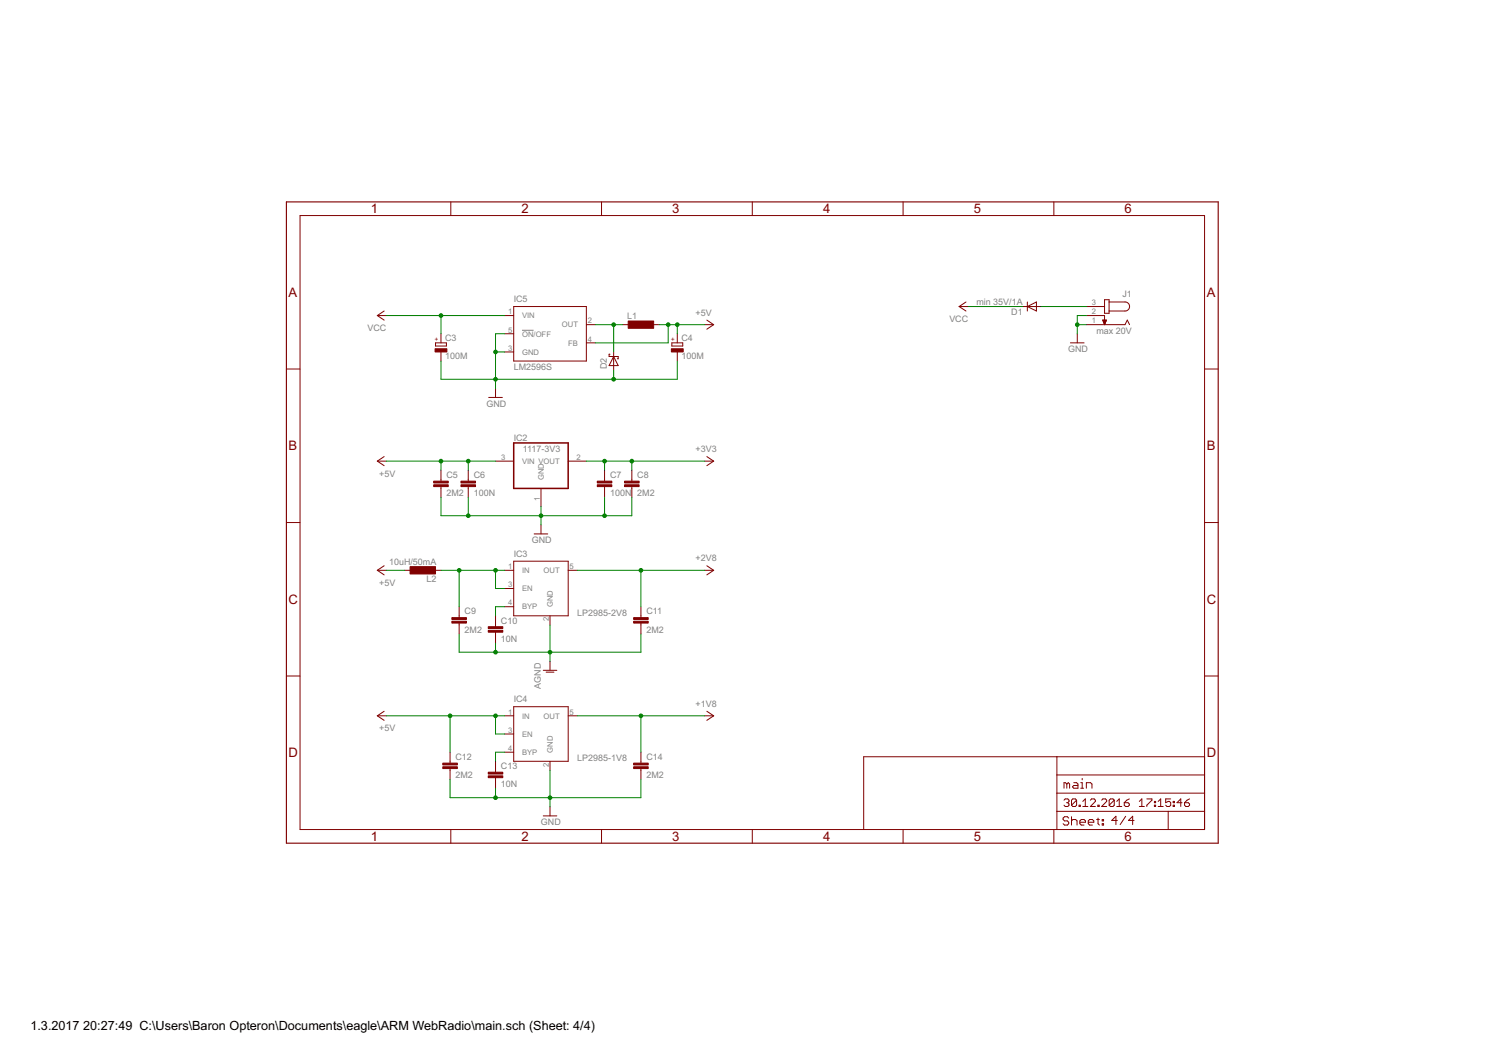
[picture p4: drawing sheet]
<svg xmlns="http://www.w3.org/2000/svg" width="420mm" height="297mm" viewBox="0 0 420 297" stroke-linecap="round" stroke-linejoin="round" font-family="sans-serif">
<path d="M145.8 92.2h3.3z" fill="#808080" stroke="#808080" stroke-width=".28"/>
<g fill="#800000" stroke="#800000" stroke-width=".28">
<path d="M336.5 226.5v5.1z"/>
<path d="M336.5 221.4v5.1z"/>
<path d="M336.5 216.3v5.1z"/>
<path d="M336.5 211.3v5z"/>
<path d="M241.3 211.3v20.3z"/>
<path d="M241.3 211.3h54z"/>
<path d="M295.3 211.3h41.2z"/>
<path d="M326.3 226.5v5.1z"/>
<path d="M326.3 226.5h10.2z"/>
<path d="M295.3 226.5h31z"/>
<path d="M295.3 226.5v5.1z"/>
<path d="M295.3 221.4v5.1z"/>
<path d="M295.3 221.4h41.2z"/>
<path d="M295.3 216.3v5.1z"/>
<path d="M295.3 216.3h41.2z"/>
<path d="M295.3 211.3v5z"/>
<path d="M297.2 218.5v1.5z"/>
<path d="M297.2 218.5h.4z"/>
<path d="M297.6 218.5l.4 .4z"/>
<path d="M298 218.9v1.1z"/>
<path d="M298 218.9l.4-.4z"/>
<path d="M298.4 218.5l.4 .4z"/>
<path d="M298.8 218.9v1.1z"/>
<path d="M300 218.5h.8z"/>
<path d="M300.8 218.5l.3 .4z"/>
<path d="M301.1 218.9v1.1z"/>
<path d="M300 220h1.1z"/>
<path d="M299.6 219.7l.4 .3z"/>
<path d="M299.6 219.7l.4-.4z"/>
<path d="M300 219.3h1.1z"/>
<path d="M301.9 218.5h.4z"/>
<path d="M302.3 218.5v1.5z"/>
<path d="M301.9 220h.8z"/>
<path d="M302.3 217.3v.4z"/>
<path d="M303.5 218.5v1.5z"/>
<path d="M303.5 218.5h1.2z"/>
<path d="M304.7 218.5l.4 .4z"/>
<path d="M305.1 218.9v1.1z"/>
<path d="M297.6 223l-.4 .4z"/>
<path d="M297.6 223h.7z"/>
<path d="M298.3 223l.3 .4z"/>
<path d="M298.6 223.4v.3z"/>
<path d="M298.6 223.7l-.3 .4z"/>
<path d="M297.9 224.1h.4z"/>
<path d="M298.3 224.1l.3 .4z"/>
<path d="M298.6 224.5v.3z"/>
<path d="M298.6 224.8l-.3 .3z"/>
<path d="M297.6 225.1h.7z"/>
<path d="M297.2 224.8l.4 .3z"/>
<path d="M299.3 223.4v1.4z"/>
<path d="M299.3 223.4l.4-.4z"/>
<path d="M299.7 223h.7z"/>
<path d="M300.4 223l.4 .4z"/>
<path d="M300.8 223.4v1.4z"/>
<path d="M300.8 224.8l-.4 .3z"/>
<path d="M299.7 225.1h.7z"/>
<path d="M299.3 224.8l.4 .3z"/>
<path d="M299.3 224.8l1.5-1.4z"/>
<path d="M301.5 224.8v.3z"/>
<path d="M301.5 224.8h.3z"/>
<path d="M301.8 224.8v.3z"/>
<path d="M301.5 225.1h.3z"/>
<path d="M302.5 223.7l.7-.7z"/>
<path d="M303.2 223v2.1z"/>
<path d="M302.5 225.1h1.4z"/>
<path d="M304.6 225.1h1.4z"/>
<path d="M306 223.7l-1.4 1.4z"/>
<path d="M306 223.4v.3z"/>
<path d="M305.7 223l.3 .4z"/>
<path d="M304.9 223h.8z"/>
<path d="M304.9 223l-.3 .4z"/>
<path d="M306.7 224.8v.3z"/>
<path d="M306.7 224.8h.4z"/>
<path d="M307.1 224.8v.3z"/>
<path d="M306.7 225.1h.4z"/>
<path d="M307.8 225.1h1.4z"/>
<path d="M309.2 223.7l-1.4 1.4z"/>
<path d="M309.2 223.4v.3z"/>
<path d="M308.8 223l.4 .4z"/>
<path d="M308.1 223h.7z"/>
<path d="M308.1 223l-.3 .4z"/>
<path d="M309.9 223.4v1.4z"/>
<path d="M309.9 223.4l.3-.4z"/>
<path d="M310.2 223h.7z"/>
<path d="M310.9 223l.4 .4z"/>
<path d="M311.3 223.4v1.4z"/>
<path d="M311.3 224.8l-.4 .3z"/>
<path d="M310.2 225.1h.7z"/>
<path d="M309.9 224.8l.3 .3z"/>
<path d="M309.9 224.8l1.4-1.4z"/>
<path d="M312 223.7l.7-.7z"/>
<path d="M312.7 223v2.1z"/>
<path d="M312 225.1h1.4z"/>
<path d="M314.8 223.4l.7-.4z"/>
<path d="M314.8 223.4l-.7 .7z"/>
<path d="M314.1 224.1v.7z"/>
<path d="M314.1 224.8l.3 .3z"/>
<path d="M314.4 225.1h.7z"/>
<path d="M315.1 225.1l.4-.3z"/>
<path d="M315.5 224.5v.3z"/>
<path d="M315.1 224.1l.4 .4z"/>
<path d="M314.1 224.1h1z"/>
<path d="M318.3 223.7l.7-.7z"/>
<path d="M319 223v2.1z"/>
<path d="M318.3 225.1h1.4z"/>
<path d="M320.4 223h1.4z"/>
<path d="M321.8 223v.4z"/>
<path d="M320.4 224.8l1.4-1.4z"/>
<path d="M320.4 224.8v.3z"/>
<path d="M322.5 223.7h.3z"/>
<path d="M322.8 223.7v.4z"/>
<path d="M322.5 224.1h.3z"/>
<path d="M322.5 223.7v.4z"/>
<path d="M322.5 224.8h.3z"/>
<path d="M322.8 224.8v.3z"/>
<path d="M322.5 225.1h.3z"/>
<path d="M322.5 224.8v.3z"/>
<path d="M323.6 223.7l.7-.7z"/>
<path d="M324.3 223v2.1z"/>
<path d="M323.6 225.1h1.4z"/>
<path d="M325.6 223h1.4z"/>
<path d="M325.6 223v1.1z"/>
<path d="M325.6 224.1l.7-.4z"/>
<path d="M326.3 223.7h.4z"/>
<path d="M326.7 223.7l.3 .4z"/>
<path d="M327 224.1v.7z"/>
<path d="M327 224.8l-.3 .3z"/>
<path d="M326 225.1h.7z"/>
<path d="M325.6 224.8l.4 .3z"/>
<path d="M327.7 223.7h.4z"/>
<path d="M328.1 223.7v.4z"/>
<path d="M327.7 224.1h.4z"/>
<path d="M327.7 223.7v.4z"/>
<path d="M327.7 224.8h.4z"/>
<path d="M328.1 224.8v.3z"/>
<path d="M327.7 225.1h.4z"/>
<path d="M327.7 224.8v.3z"/>
<path d="M329.9 223v2.1z"/>
<path d="M329.9 223l-1.1 1.1z"/>
<path d="M328.8 224.1h1.4z"/>
<path d="M331.6 223.4l.7-.4z"/>
<path d="M331.6 223.4l-.7 .7z"/>
<path d="M330.9 224.1v.7z"/>
<path d="M330.9 224.8l.4 .3z"/>
<path d="M331.3 225.1h.7z"/>
<path d="M332 225.1l.3-.3z"/>
<path d="M332.3 224.5v.3z"/>
<path d="M332 224.1l.3 .4z"/>
<path d="M330.9 224.1h1.1z"/>
<path d="M311.7 227.9v2.3z"/>
<path d="M310.6 229l1.1-1.1z"/>
<path d="M310.6 229h1.5z"/>
<path d="M314.5 227.9l-1.6 2.3z"/>
<path d="M316.4 227.9v2.3z"/>
<path d="M316.4 227.9l-1.1 1.1z"/>
<path d="M315.3 229h1.5z"/>
<path d="M298.2 228l.4 .4z"/>
<path d="M297.4 228h.8z"/>
<path d="M297 228.4l.4-.4z"/>
<path d="M297 228.4v.4z"/>
<path d="M297 228.8l.4 .4z"/>
<path d="M297.4 229.2h.8z"/>
<path d="M298.2 229.2l.4 .4z"/>
<path d="M298.6 229.6v.4z"/>
<path d="M298.6 230l-.4 .3z"/>
<path d="M297.4 230.3h.8z"/>
<path d="M297 230l.4 .3z"/>
<path d="M299.3 228v2.3z"/>
<path d="M299.3 229.2l.4-.4z"/>
<path d="M299.7 228.8h.8z"/>
<path d="M300.5 228.8l.4 .4z"/>
<path d="M300.9 229.2v1.1z"/>
<path d="M302.1 230.3h.7z"/>
<path d="M301.7 230l.4 .3z"/>
<path d="M301.7 229.2v.8z"/>
<path d="M301.7 229.2l.4-.4z"/>
<path d="M302.1 228.8h.7z"/>
<path d="M302.8 228.8l.4 .4z"/>
<path d="M303.2 229.2v.4z"/>
<path d="M301.7 229.6h1.5z"/>
<path d="M304.4 230.3h.8z"/>
<path d="M304 230l.4 .3z"/>
<path d="M304 229.2v.8z"/>
<path d="M304 229.2l.4-.4z"/>
<path d="M304.4 228.8h.8z"/>
<path d="M305.2 228.8l.4 .4z"/>
<path d="M305.6 229.2v.4z"/>
<path d="M304 229.6h1.6z"/>
<path d="M306.7 228.4v1.6z"/>
<path d="M306.7 230l.4 .3z"/>
<path d="M306.3 228.8h.8z"/>
<path d="M307.9 228.8h.4z"/>
<path d="M308.3 228.8v.4z"/>
<path d="M307.9 229.2h.4z"/>
<path d="M307.9 228.8v.4z"/>
<path d="M307.9 230h.4z"/>
<path d="M308.3 230v.3z"/>
<path d="M307.9 230.3h.4z"/>
<path d="M307.9 230v.3z"/>
<path d="M83.8 60.2v171.4z"/>
<path d="M80 103h3.8z"/>
<path d="M80 145.9h3.8z"/>
<path d="M80 188.7h3.8z"/>
<path d="M83.8 231.6h252.7z"/>
<path d="M125.9 231.6v3.8z"/>
<path d="M168 231.6v3.8z"/>
<path d="M210.2 231.6v3.8z"/>
<path d="M252.3 231.6v3.8z"/>
<path d="M294.4 231.6v3.8z"/>
<path d="M336.5 60.2v171.4z"/>
<path d="M336.5 103h3.8z"/>
<path d="M336.5 145.9h3.8z"/>
<path d="M336.5 188.7h3.8z"/>
<path d="M83.8 60.2h252.7z"/>
<path d="M125.9 56.4v3.8z"/>
<path d="M168 56.4v3.8z"/>
<path d="M210.2 56.4v3.8z"/>
<path d="M252.3 56.4v3.8z"/>
<path d="M294.4 56.4v3.8z"/>
<path d="M138.4 128.7h5.1z"/>
<path d="M158.7 128.7h5.1z"/>
<path d="M151.1 136.4v5z"/>
<path d="M141 159.2h2.5z"/>
<path d="M141 164.3h2.5z"/>
<path d="M158.7 159.2h2.6z"/>
<path d="M141 169.4h2.5z"/>
<path d="M153.6 171.9v2.6z"/>
<path d="M143.5 156.7h15.2z"/>
<path d="M158.7 156.7v15.2z"/>
<path d="M143.5 171.9h15.2z"/>
<path d="M143.5 156.7v15.2z"/>
<path d="M141 199.8h2.5z"/>
<path d="M141 204.9h2.5z"/>
<path d="M158.7 199.8h2.6z"/>
<path d="M141 210h2.5z"/>
<path d="M153.6 212.5v2.6z"/>
<path d="M143.5 197.3h15.2z"/>
<path d="M158.7 197.3v15.2z"/>
<path d="M143.5 212.5h15.2z"/>
<path d="M143.5 197.3v15.2z"/>
<path d="M153.6 184.6v2.5z"/>
<path d="M151.8 187.1h3.8z"/>
<path d="M152.6 187.6h2.1z"/>
<path d="M153.6 225.2v2.6z"/>
<path d="M151.8 227.8h3.8z"/>
<path d="M151.1 146.5v2.6z"/>
<path d="M149.2 149.1h3.8z"/>
<path d="M123.2 131.3v2.5z"/>
<path d="M123.2 136.4v2.5z"/>
<path d="M123.2 133.8v.5z"/>
<path d="M123.2 135.8v.6z"/>
<path d="M130.8 131.3v2.5z"/>
<path d="M130.8 136.4v2.5z"/>
<path d="M130.8 133.8v.5z"/>
<path d="M130.8 135.8v.6z"/>
<path d="M168.9 131.3v2.5z"/>
<path d="M168.9 136.4v2.5z"/>
<path d="M168.9 133.8v.5z"/>
<path d="M168.9 135.8v.6z"/>
<path d="M176.5 131.3v2.5z"/>
<path d="M176.5 136.4v2.5z"/>
<path d="M176.5 133.8v.5z"/>
<path d="M176.5 135.8v.6z"/>
<path d="M128.3 169.4v2.5z"/>
<path d="M128.3 174.5v2.5z"/>
<path d="M128.3 171.9v.5z"/>
<path d="M128.3 173.9v.6z"/>
<path d="M138.4 171.9v2.6z"/>
<path d="M138.4 177v2.5z"/>
<path d="M138.4 174.5v.5z"/>
<path d="M138.4 176.5v.5z"/>
<path d="M179 169.4v2.5z"/>
<path d="M179 174.5v2.5z"/>
<path d="M179 171.9v.5z"/>
<path d="M179 173.9v.6z"/>
<path d="M125.7 210v2.5z"/>
<path d="M125.7 215.1v2.5z"/>
<path d="M125.7 212.5v.5z"/>
<path d="M125.7 214.6v.5z"/>
<path d="M138.4 212.5v2.6z"/>
<path d="M138.4 217.6v2.6z"/>
<path d="M138.4 215.1v.5z"/>
<path d="M138.4 217.1v.5z"/>
<path d="M179 210v2.5z"/>
<path d="M179 215.1v2.5z"/>
<path d="M179 212.5v.5z"/>
<path d="M179 214.6v.5z"/>
<path d="M105.4 199.8h2.5z"/>
<path d="M105.4 199.8l1.9-1.2z"/>
<path d="M105.4 199.8l1.9 1.3z"/>
<path d="M105.4 159.2h2.5z"/>
<path d="M105.4 159.2l1.9-1.3z"/>
<path d="M105.4 159.2l1.9 1.3z"/>
<path d="M196.8 90.6h2.6z"/>
<path d="M197.5 91.9l1.9-1.3z"/>
<path d="M197.5 89.4l1.9 1.2z"/>
<path d="M196.8 128.7h2.6z"/>
<path d="M197.5 130l1.9-1.3z"/>
<path d="M197.5 127.5l1.9 1.2z"/>
<path d="M196.8 159.2h2.6z"/>
<path d="M197.5 160.5l1.9-1.3z"/>
<path d="M197.5 157.9l1.9 1.3z"/>
<path d="M196.8 199.8h2.6z"/>
<path d="M197.5 201.1l1.9-1.3z"/>
<path d="M197.5 198.6l1.9 1.2z"/>
<path d="M120.6 159.2h2.6z"/>
<path d="M113 159.2h2.6z"/>
<path d="M303.5 85.6h5.1z"/>
<path d="M303.5 88.1h5.1z"/>
<path d="M303.5 90.6h5.1z"/>
<path d="M309.8 84.3h4.5z"/>
<path d="M309.8 84.3v2.5z"/>
<path d="M309.8 86.8h4.5z"/>
<path d="M309.8 86.8v.7z"/>
<path d="M308.6 87.5h1.2z"/>
<path d="M308.6 83.7v3.8z"/>
<path d="M308.6 83.7h1.2z"/>
<path d="M309.8 83.7v.6z"/>
<path d="M308.6 90.6h5.7z"/>
<path d="M314.9 89.4l-.6 1.2z"/>
<path d="M314.9 89.4l.7 1.2z"/>
<path d="M308.6 88.1v2.5z"/>
<path d="M309.1 89.4l-.5 1.2z"/>
<path d="M308.1 89.4h1z"/>
<path d="M308.1 89.4l.5 1.2z"/>
<path d="M308.5 90.5h.2z"/>
<path d="M308.5 90.3h.2z"/>
<path d="M308.4 90.2h.3z"/>
<path d="M308.4 90.1h.4z"/>
<path d="M308.3 90h.5z"/>
<path d="M308.3 89.9h.6z"/>
<path d="M308.2 89.7h.7z"/>
<path d="M308.2 89.6h.8z"/>
<path d="M308.1 89.5h.9z"/>
<path d="M138.4 108.4v2.6z"/>
<path d="M136.5 111h3.8z"/>
<path d="M105.4 88.1h2.5z"/>
<path d="M105.4 88.1l1.9-1.3z"/>
<path d="M105.4 88.1l1.9 1.3z"/>
<path d="M267.9 85.6h2.6z"/>
<path d="M267.9 85.6l2-1.3z"/>
<path d="M267.9 85.6l2 1.2z"/>
<path d="M300.9 93.2v2.5z"/>
<path d="M299 95.7h3.9z"/>
<path d="M288.3 85.6h2.5z"/>
<path d="M285.7 85.6h2.6z"/>
<path d="M287 85.6l2.5-1.3z"/>
<path d="M287 85.6l2.5 1.2z"/>
<path d="M287 85.6v1.2z"/>
<path d="M289.5 84.3v2.5z"/>
<path d="M287 84.3v1.3z"/>
<path d="M123.2 98.3v2.5z"/>
<path d="M123.2 93.2v2.5z"/>
<path d="M121.7 96.6h3z"/>
<path d="M124.7 95.7v.9z"/>
<path d="M121.7 95.7v.9z"/>
<path d="M121.7 95.7h3z"/>
<path d="M189.2 98.3v2.5z"/>
<path d="M189.2 93.2v2.5z"/>
<path d="M187.7 96.6h3z"/>
<path d="M190.7 95.7v.9z"/>
<path d="M187.7 95.7v.9z"/>
<path d="M187.7 95.7h3z"/>
<path d="M141 88.1h2.5z"/>
<path d="M141 93.2h2.5z"/>
<path d="M141 98.3h2.5z"/>
<path d="M163.8 90.6h2.5z"/>
<path d="M163.8 95.7h2.5z"/>
<path d="M143.5 85.6h20.3z"/>
<path d="M163.8 85.6v15.2z"/>
<path d="M143.5 100.8h20.3z"/>
<path d="M143.5 85.6v15.2z"/>
<path d="M105.4 128.7h2.5z"/>
<path d="M105.4 128.7l1.9-1.2z"/>
<path d="M105.4 128.7l1.9 1.3z"/>
<path d="M171.4 100.8v2.5z"/>
<path d="M171.4 98.3v2.5z"/>
<path d="M171.4 99.5l1.3 2.6z"/>
<path d="M171.4 99.5l-1.2 2.6z"/>
<path d="M170.2 98.9v.6z"/>
<path d="M170.2 99.5h1.2z"/>
<path d="M170.2 102.1h2.5z"/>
<path d="M171.4 99.5h1.3z"/>
<path d="M170.2 98.9h.2z"/>
<path d="M172.7 99.5v.7z"/>
<path d="M172.4 100.2h.3z"/>
<path d="M181.6 90.6h2.5z"/>
<path d="M174 90.6h2.5z"/>
</g>
<g fill="#800000" stroke="#800000" stroke-width=".32">
<path d="M80 56.4v179z"/>
<path d="M80 235.4h260.3z"/>
<path d="M340.3 56.4v179z"/>
<path d="M80 56.4h260.3z"/>
</g>
<g fill="#800000" stroke="#800000" stroke-width=".42">
<path d="M143.5 136.4h15.2z"/>
<path d="M158.7 123.7v12.7z"/>
<path d="M143.5 123.7h15.2z"/>
<path d="M143.5 123.7v12.7z"/>
</g>
<g fill="#800000" stroke="#800000" stroke-width=".28">
<path d="M121.2 135.3h4v.5h-4z"/>
<path d="M121.2 134.3h4v.5h-4z"/>
<path d="M128.8 135.3h4v.5h-4z"/>
<path d="M128.8 134.3h4v.5h-4z"/>
<path d="M166.9 135.3h4v.5h-4z"/>
<path d="M166.9 134.3h4v.5h-4z"/>
<path d="M174.5 135.3h4v.5h-4z"/>
<path d="M174.5 134.3h4v.5h-4z"/>
<path d="M126.2 173.4h4.1v.5h-4.1z"/>
<path d="M126.2 172.4h4.1v.5h-4.1z"/>
<path d="M136.4 176h4.1v.5h-4.1z"/>
<path d="M136.4 175h4.1v.5h-4.1z"/>
<path d="M177 173.4h4.1v.5h-4.1z"/>
<path d="M177 172.4h4.1v.5h-4.1z"/>
<path d="M123.7 214.1h4.1v.5h-4.1z"/>
<path d="M123.7 213h4.1v.6h-4.1z"/>
<path d="M136.4 216.6h4.1v.5h-4.1z"/>
<path d="M136.4 215.6h4.1v.5h-4.1z"/>
<path d="M177 214.1h4.1v.5h-4.1z"/>
<path d="M177 213h4.1v.6h-4.1z"/>
<path d="M114.6 158.2h7.1v2h-7.1z"/>
<path d="M121.5 97.4h3.3v.9h-3.3z"/>
<path d="M187.6 97.4h3.3v.9h-3.3z"/>
<path d="M175.5 89.6h7.1v2.1h-7.1z"/>
</g>
<path d="M314.3 84.3a1.26 1.26 0 0 1 1.3 1.3 1.26 1.26 0 0 1-1.3 1.2" fill="none" stroke="#800000" stroke-width=".28"/>
<g fill="#008000" stroke="#008000" stroke-width=".28">
<path d="M153.6 182.1v2.5z"/>
<path d="M153.6 174.5v7.6z"/>
<path d="M138.4 179.5v2.6z"/>
<path d="M138.4 182.1h15.2z"/>
<path d="M153.6 182.1h25.4z"/>
<path d="M179 177v5.1z"/>
<path d="M128.3 182.1h10.1z"/>
<path d="M128.3 177v5.1z"/>
<path d="M153.6 222.7v2.5z"/>
<path d="M153.6 215.1v7.6z"/>
<path d="M138.4 220.2v2.5z"/>
<path d="M138.4 222.7h15.2z"/>
<path d="M125.7 222.7h12.7z"/>
<path d="M125.7 217.6v5.1z"/>
<path d="M153.6 222.7h25.4z"/>
<path d="M179 217.6v5.1z"/>
<path d="M151.1 144v2.5z"/>
<path d="M151.1 141.4v2.6z"/>
<path d="M130.8 138.9v5.1z"/>
<path d="M130.8 144h20.3z"/>
<path d="M168.9 138.9v5.1z"/>
<path d="M151.1 144h17.8z"/>
<path d="M176.5 138.9v5.1z"/>
<path d="M168.9 144h7.6z"/>
<path d="M123.2 144h7.6z"/>
<path d="M123.2 138.9v5.1z"/>
<path d="M138.4 105.9v2.5z"/>
<path d="M123.2 100.8v5.1z"/>
<path d="M123.2 105.9h15.2z"/>
<path d="M138.4 105.9h33z"/>
<path d="M171.4 105.9h17.8z"/>
<path d="M189.2 100.8v5.1z"/>
<path d="M138.4 98.3h2.6z"/>
<path d="M138.4 98.3v7.6z"/>
<path d="M138.4 93.2h2.6z"/>
<path d="M138.4 93.2v5.1z"/>
<path d="M171.4 103.3v2.6z"/>
<path d="M300.9 90.6h2.6z"/>
<path d="M300.9 90.6v2.6z"/>
<path d="M300.9 88.1h2.6z"/>
<path d="M300.9 88.1v2.5z"/>
<path d="M161.3 199.8h17.7z"/>
<path d="M179 199.8h17.8z"/>
<path d="M179 199.8v10.2z"/>
<path d="M161.3 159.2h17.7z"/>
<path d="M179 159.2h17.8z"/>
<path d="M179 159.2v10.2z"/>
<path d="M138.4 169.4h2.6z"/>
<path d="M138.4 169.4v2.5z"/>
<path d="M138.4 210h2.6z"/>
<path d="M138.4 210v2.5z"/>
<path d="M163.8 128.7h5.1z"/>
<path d="M168.9 128.7h7.6z"/>
<path d="M176.5 128.7h20.3z"/>
<path d="M168.9 128.7v2.6z"/>
<path d="M176.5 128.7v2.6z"/>
<path d="M138.4 204.9h2.6z"/>
<path d="M138.4 199.8v5.1z"/>
<path d="M138.4 199.8h2.6z"/>
<path d="M125.7 199.8h12.7z"/>
<path d="M125.7 199.8v10.2z"/>
<path d="M107.9 199.8h17.8z"/>
<path d="M107.9 159.2h5.1z"/>
<path d="M130.8 128.7h7.6z"/>
<path d="M130.8 128.7v2.6z"/>
<path d="M123.2 128.7h7.6z"/>
<path d="M123.2 128.7v2.6z"/>
<path d="M107.9 128.7h15.3z"/>
<path d="M189.2 90.6h7.6z"/>
<path d="M189.2 90.6v2.6z"/>
<path d="M186.7 90.6h2.5z"/>
<path d="M184.1 90.6h2.6z"/>
<path d="M166.3 95.7h20.4z"/>
<path d="M186.7 90.6v5.1z"/>
<path d="M138.4 164.3h2.6z"/>
<path d="M138.4 159.2v5.1z"/>
<path d="M138.4 159.2h2.6z"/>
<path d="M128.3 159.2h10.1z"/>
<path d="M128.3 159.2v10.2z"/>
<path d="M123.2 159.2h5.1z"/>
<path d="M123.2 88.1h17.8z"/>
<path d="M107.9 88.1h15.3z"/>
<path d="M123.2 88.1v5.1z"/>
<path d="M270.5 85.6h15.2z"/>
<path d="M290.8 85.6h12.7z"/>
<path d="M166.3 90.6h5.1z"/>
<path d="M171.4 90.6v7.7z"/>
<path d="M171.4 90.6h2.6z"/>
<circle cx="138.4" cy="182.1" r=".51"/>
<circle cx="153.6" cy="182.1" r=".51"/>
<circle cx="138.4" cy="222.7" r=".51"/>
<circle cx="153.6" cy="222.7" r=".51"/>
<circle cx="151.1" cy="144" r=".51"/>
<circle cx="130.8" cy="144" r=".51"/>
<circle cx="168.9" cy="144" r=".51"/>
<circle cx="138.4" cy="105.9" r=".51"/>
<circle cx="138.4" cy="98.3" r=".51"/>
<circle cx="171.4" cy="105.9" r=".51"/>
<circle cx="300.9" cy="90.6" r=".51"/>
<circle cx="179" cy="199.8" r=".51"/>
<circle cx="179" cy="159.2" r=".51"/>
<circle cx="168.9" cy="128.7" r=".51"/>
<circle cx="176.5" cy="128.7" r=".51"/>
<circle cx="138.4" cy="199.8" r=".51"/>
<circle cx="125.7" cy="199.8" r=".51"/>
<circle cx="130.8" cy="128.7" r=".51"/>
<circle cx="123.2" cy="128.7" r=".51"/>
<circle cx="186.7" cy="90.6" r=".51"/>
<circle cx="189.2" cy="90.6" r=".51"/>
<circle cx="138.4" cy="159.2" r=".51"/>
<circle cx="128.3" cy="159.2" r=".51"/>
<circle cx="123.2" cy="88.1" r=".51"/>
<circle cx="171.4" cy="90.6" r=".51"/>
</g>
<g font-size="4.1" fill="#800000">
<text x="103.6" y="59.6">1</text>
<text x="145.7" y="59.6">2</text>
<text x="187.8" y="59.6">3</text>
<text x="229.9" y="59.6">4</text>
<text x="272" y="59.6">5</text>
<text x="314.1" y="59.6">6</text>
<text x="80.6" y="82.9">A</text>
<text x="337.1" y="82.9">A</text>
<text x="80.6" y="125.8">B</text>
<text x="337.1" y="125.8">B</text>
<text x="80.6" y="168.6">C</text>
<text x="337.1" y="168.6">C</text>
<text x="80.6" y="211.5">D</text>
<text x="337.1" y="211.5">D</text>
<text x="103.6" y="234.8">1</text>
<text x="145.7" y="234.8">2</text>
<text x="187.8" y="234.8">3</text>
<text x="229.9" y="234.8">4</text>
<text x="272" y="234.8">5</text>
<text x="314.1" y="234.8">6</text>
</g>
<g font-size="4">
<text x="8.5" y="287.5">1.3.2017</text>
<text x="23.2" y="287.5">20:27:49 C:\Users\Baron Opteron\Documents\eagle\ARM WebRadio\main.sch (Sheet: 4/4)</text>
</g>
<g font-size="2.8" fill="#808080">
<text x="313.5" y="83">J1</text>
<text x="143.5" y="84.3">IC5</text>
<text x="175.2" y="89.1">L1</text>
<text x="194.3" y="88.1">+5V</text>
<text x="265.2" y="89.9">VCC</text>
<text x="272.8" y="85">min 35V/1A</text>
<text x="282.5" y="87.8">D1</text>
<text x="102.7" y="92.4">VCC</text>
<text x="124.3" y="95.2">C3</text>
<text x="190.4" y="95.2">C4</text>
<text x="306.3" y="93.2">max 20V</text>
<text x="124.3" y="100.3">100M</text>
<text x="190.4" y="100.3">100M</text>
<text x="298.4" y="98.3">GND</text>
<text x="143.5" y="103.3">LM2596S</text>
<text x="169.5" y="103.1" transform="rotate(-90 169.5 103.1)">D2</text>
<text x="135.9" y="113.5">GND</text>
<text x="143.5" y="123">IC2</text>
<text x="146" y="126.2">1117-3V3</text>
<text x="194.3" y="126.2">+3V3</text>
<text x="106" y="133.1">+5V</text>
<text x="124.7" y="133.4">C5</text>
<text x="132.3" y="133.4">C6</text>
<text x="170.4" y="133.4">C7</text>
<text x="178" y="133.4">C8</text>
<text x="124.7" y="138.5">2M2</text>
<text x="132.3" y="138.5">100N</text>
<text x="170.4" y="138.5">100N</text>
<text x="178" y="138.5">2M2</text>
<text x="143.5" y="155.4">IC3</text>
<text x="148.6" y="151.6">GND</text>
<text x="108.7" y="157.7">10uH/50mA</text>
<text x="194.3" y="156.7">+2V8</text>
<text x="106" y="163.5">+5V</text>
<text x="119.1" y="162.5">L2</text>
<text x="129.8" y="171.5">C9</text>
<text x="161.3" y="171.9">LP2985-2V8</text>
<text x="180.6" y="171.5">C11</text>
<text x="129.8" y="176.6">2M2</text>
<text x="139.9" y="179.1">10N</text>
<text x="139.9" y="174.1">C10</text>
<text x="180.6" y="176.6">2M2</text>
<text x="143.5" y="196">IC4</text>
<text x="151.1" y="192.2" transform="rotate(-90 151.1 192.2)">AGND</text>
<text x="194.3" y="197.3">+1V8</text>
<text x="106" y="204.2">+5V</text>
<text x="127.2" y="212.2">C12</text>
<text x="139.9" y="214.7">C13</text>
<text x="161.3" y="212.5">LP2985-1V8</text>
<text x="180.6" y="212.2">C14</text>
<text x="127.2" y="217.2">2M2</text>
<text x="139.9" y="219.8">10N</text>
<text x="180.6" y="217.2">2M2</text>
<text x="151.1" y="230.3">GND</text>
</g>
<g font-size="2.4" fill="#808080">
<text x="142" y="87.8">1</text>
<text x="145.8" y="88.9">VIN</text>
<text x="305.1" y="85.2">3</text>
<text x="305.1" y="87.8">2</text>
<text x="142" y="92.8">5</text>
<text x="145.8" y="93.9">ON/OFF</text>
<text x="157" y="91.4">OUT</text>
<text x="164.2" y="90.3">2</text>
<text x="164.2" y="95.4">4</text>
<text x="305.1" y="90.3">1</text>
<text x="142" y="97.9">3</text>
<text x="145.8" y="99">GND</text>
<text x="158.8" y="96.5">FB</text>
<text x="140" y="128.4">3</text>
<text x="145.8" y="129.5">VIN VOUT</text>
<text x="161.1" y="128.4">2</text>
<text x="151.9" y="134" transform="rotate(-90 151.9 134)">GND</text>
<text x="150.8" y="139.9" transform="rotate(-90 150.8 139.9)">1</text>
<text x="142" y="158.9">1</text>
<text x="145.8" y="160">IN</text>
<text x="151.9" y="160">OUT</text>
<text x="159.1" y="158.9">5</text>
<text x="142" y="163.9">3</text>
<text x="145.8" y="165.1">EN</text>
<text x="142" y="169">4</text>
<text x="145.8" y="170.1">BYP</text>
<text x="153.3" y="173.4" transform="rotate(-90 153.3 173.4)">2</text>
<text x="154.4" y="169.6" transform="rotate(-90 154.4 169.6)">GND</text>
<text x="142" y="199.5">1</text>
<text x="145.8" y="200.6">IN</text>
<text x="151.9" y="200.6">OUT</text>
<text x="159.1" y="199.5">5</text>
<text x="142" y="204.6">3</text>
<text x="142" y="209.6">4</text>
<text x="145.8" y="205.7">EN</text>
<text x="145.8" y="210.8">BYP</text>
<text x="153.3" y="214.1" transform="rotate(-90 153.3 214.1)">2</text>
<text x="154.4" y="210.2" transform="rotate(-90 154.4 210.2)">GND</text>
</g>
<g font-size="2" fill="#800000">
<text x="122.6" y="95.3" transform="rotate(-90 122.6 95.3)">+</text>
<text x="188.6" y="95.3" transform="rotate(-90 188.6 95.3)">+</text>
</g>
</svg>
